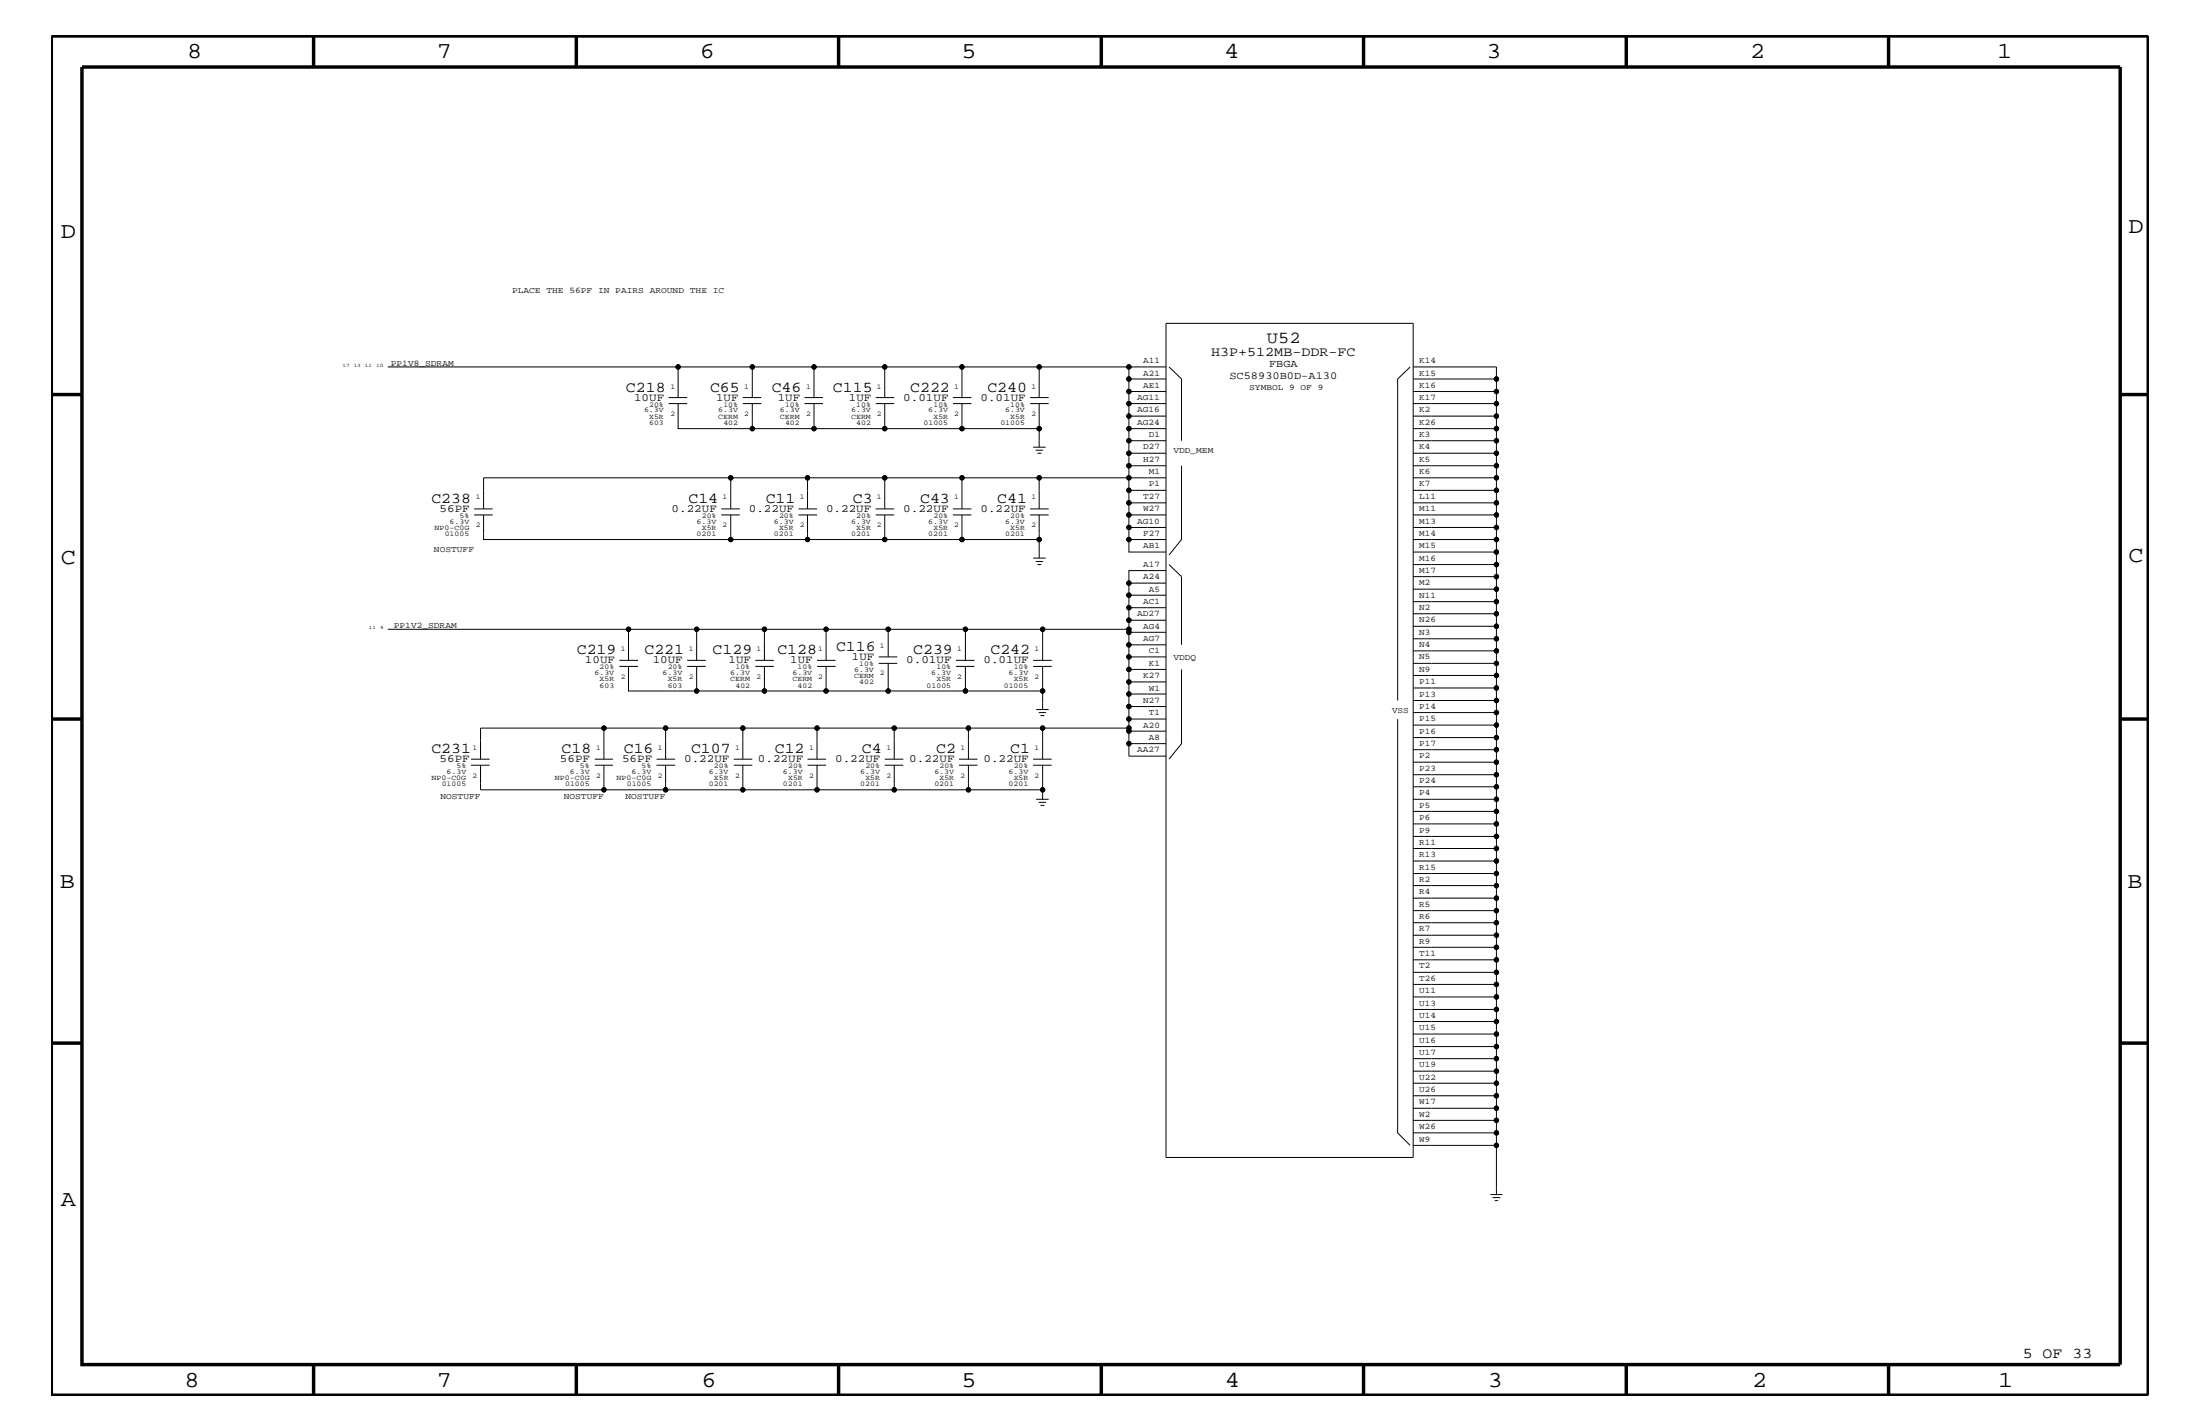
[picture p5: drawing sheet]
<svg xmlns="http://www.w3.org/2000/svg" width="432mm" height="279mm" viewBox="0 0 432 279" stroke-linecap="round" stroke-linejoin="round" font-family="sans-serif">
<g fill="none" stroke="#000" stroke-width=".2">
<path d="M76.1 72h57M131.2 79.2h3.7M131.2 78h3.7M133.1 79.2v4.9h14.6v-4.9M145.8 79.2h3.6M145.8 78h3.6M147.7 72h-14.6v6M147.7 72h41.1M147.7 72v6M157.9 79.2h3.6M157.9 78h3.6M159.8 72v6"/>
<path d="M159.8 79.2v4.9M171.9 79.2h3.6M171.9 78h3.6M173.7 72v6M173.7 79.2v4.9M187 79.2h3.7M187 78h3.7M188.8 79.2v4.9h-15.1M202.2 79.2h3.6M202.2 78h3.6M204 72h-15.2v6M204 72v6"/>
<path d="M204 79.2v8.5M204 72h17.6M221.6 74.4v2.4M221.6 79.2v2.4M228.9 76.8h-7.3v2.4h7.3M228.9 72h-7.3v2.4h7.3M228.9 63.4h48.5v163.7h-48.5zM229.4 72l2.5 2.4v12.1M276.8 72l-2.5 2.4v63M277.4 72h16.3v2.4h-16.3M293.7 74.4v2.4h-16.3M293.7 76.8v2.4h-16.3"/>
<path d="M293.7 79.2v2.4h-16.3M93 99.9h3.7M141.6 99.9h3.6M143.4 93.8v6.1M147.7 84.1h26M156.7 99.9h3.7M158.5 93.8v6.1M171.9 99.9h3.6M173.7 93.8v6.1M187 99.9h3.7M188.8 93.8v6.1M188.8 84.1h15.2"/>
<path d="M202.2 99.9h3.6M202.8 87.7h2.4M203.3 88.3h1.4M203.6 88.9h.8M204 93.8v6.1M221.6 88.9v4.9h-126.7v6.1M221.6 91.4h7.3M221.6 84.1v2.4M221.6 96.2v2.5M228.9 98.7h-7.3v2.3h7.3M228.9 93.8h-7.3v2.4h7.3M228.9 86.5h-7.3v2.4h7.3"/>
<path d="M228.9 81.6h-7.3v2.5h7.3M231.9 91.4v14.5l-2.5 3M293.7 81.6v2.5h-16.3M293.7 84.1v2.4h-16.3M293.7 86.5v2.4h-16.3M293.7 88.9v2.5h-16.3M293.7 91.4v2.4h-16.3M293.7 93.8v2.4h-16.3M293.7 96.2v2.5h-16.3M293.7 98.7v2.3h-16.3M93 101h3.7M94.9 101v4.9h48.5v-4.9"/>
<path d="M141.6 101h3.6M143.4 105.9h45.4M156.7 101h3.7M158.5 101v4.9M171.9 101h3.6M173.7 101v4.9M187 101h3.7M188.8 101v4.9h15.2v-4.9M202.2 101h3.6M202.8 109.5h2.4M203.3 110.2h1.4M203.6 110.8h.8"/>
<path d="M204 105.9v3.6M221.6 105.9v2.4h7.3M221.6 101v2.5M221.6 114.4v2.4M228.9 119.2h-7.3v2.5M228.9 116.8h-7.3v2.4M228.9 112h-7.3v2.4h7.3M228.9 103.5h-7.3v2.4h7.3M229.4 110.8l2.5 2.3v13.4M293.7 101v2.5h-16.3M293.7 103.5v2.4h-16.3M293.7 105.9v2.4h-16.3"/>
<path d="M293.7 108.3v2.5h-16.3M293.7 110.8v2.3h-16.3M293.7 113.1v2.5h-16.3M293.7 115.6v2.5h-16.3M293.7 118.1v2.3h-16.3M76.1 123.5h47.3M121.6 130.8h3.6M121.6 129.6h3.6M123.4 130.8v4.8h13.3v-4.8M134.9 130.8h3.6M134.9 129.6h3.6M136.7 123.5h-13.3v6.1"/>
<path d="M148.3 130.8h3.6M148.3 129.6h3.6M150 123.5h-13.3v6.1M150 130.8v4.8h-13.3M150 123.5v6.1M150 123.5h12.1M160.4 130.8h3.6M160.4 129.6h3.6M162.1 130.8v4.8h-12.1M172.5 130.2h3.6M172.5 128.9h3.6M174.3 123.5h-12.2v6.1"/>
<path d="M174.3 130.2v5.4h-12.2M174.3 123.5v5.4M174.3 123.5h15.2M187.6 130.8h3.7M187.6 129.6h3.7M189.5 130.8v4.8h-15.2M189.5 135.6h15.1M202.8 130.8h3.6M202.8 129.6h3.6M203.4 139.2h2.4M203.9 139.8h1.4M204.6 123.5h-15.1v6.1"/>
<path d="M204.6 123.5v6.1M204.6 130.8v8.4M204.6 123.5h17M221.6 128.9h7.3M221.6 138.6h7.3M221.6 136.2h7.3M221.6 121.7h7.3M221.6 124.1h7.3M221.6 126.5h7.3M221.6 131.3h7.3M221.6 136.2v12.2h7.3M221.6 121.7v12.1"/>
<path d="M228.9 133.8h-7.3v2.4M231.9 131.3v14.6l-2.5 3.1M293.7 120.4v2.5h-16.3M293.7 122.9v2.4h-16.3M293.7 125.3v2.4h-16.3M293.7 127.7v2.5h-16.3M293.7 130.2v2.3h-16.3M293.7 132.5v2.5h-16.3M293.7 135v2.4h-16.3M293.7 137.4v2.4h-16.3M293.7 139.8v2.5h-16.3M92.5 150.1h3.6"/>
<path d="M92.5 149h3.6M94.3 150.1v4.9h36.3M116.8 150.1h3.5M116.8 149h3.5M118.5 150.1v4.9M118.5 142.9h-24.2v6.1M128.9 150.1h3.6M128.9 149h3.6M130.6 142.9h-12.1v6.1M130.6 150.1v4.9M144 150.1h3.7M144 149h3.7"/>
<path d="M145.8 142.9h-15.2v6.1M145.8 150.1v4.9h-15.2M145.8 142.9v6.1M145.8 142.9h75.8M145.8 155h14.6M158.5 150.1h3.6M158.5 149h3.6M160.4 142.9v6.1M160.4 150.1v4.9M173.7 150.1h3.6M173.7 149h3.6M175.5 150.1v4.9h-15.1"/>
<path d="M175.5 142.9v6.1M188.2 150.1h3.7M188.2 149h3.7M190.1 150.1v4.9h-14.6M190.1 142.9v6.1M190.1 155h14.5M202.8 150.1h3.6M202.8 149h3.6M203.4 156.8h2.4M203.9 157.4h1.4M204.2 158h.8M204.2 140.4h.8"/>
<path d="M204.6 142.9v6.1M204.6 150.1v6.7M221.6 141.1h7.3M221.6 143.5h7.3M221.6 145.9h7.3M274.3 141.1v81.2l2.5 2.4M293.7 142.3v2.4h-16.3M293.7 144.7v2.4h-16.3M293.7 147.1v2.4h-16.3M293.7 149.5v2.5h-16.3M293.7 152v2.4h-16.3M293.7 154.4v2.4h-16.3"/>
<path d="M293.7 156.8v2.4h-16.3M293.7 159.2v2.5h-16.3M293.7 161.7v2.4h-16.3M293.7 164.1v2.4h-16.3M293.7 166.5v2.4h-16.3M293.7 168.9v2.5h-16.3M293.7 171.4v2.4h-16.3M293.7 173.8v2.4h-16.3M293.7 176.2v2.5h-16.3M293.7 178.7v2.3h-16.3M293.7 181v2.5h-16.3M293.7 183.5v2.4h-16.3"/>
<path d="M293.7 185.9v2.4h-16.3M293.7 188.3v2.5h-16.3M293.7 190.8v2.4h-16.3M293.7 193.2v2.4h-16.3M293.7 195.6v2.5h-16.3M293.7 198.1v2.3h-16.3M293.7 200.4v2.5h-16.3M293.7 202.9v2.4h-16.3M293.7 205.3v2.4h-16.3M293.7 207.7v2.5h-16.3M293.7 210.2v2.3h-16.3M293.7 212.5v2.5h-16.3"/>
<path d="M293.7 215v2.5h-16.3M293.7 217.5v2.3h-16.3M293.7 219.8v2.5h-16.3M292.5 234.4h2.4M292.9 235h1.6M293.4 235.6h.6M293.7 222.3v2.4h-16.3M293.7 224.7v9.7"/>
<circle cx="133.1" cy="72" r=".42"/>
<circle cx="147.7" cy="72" r=".42"/>
<circle cx="159.8" cy="72" r=".42"/>
<circle cx="173.7" cy="72" r=".42"/>
<circle cx="188.8" cy="72" r=".42"/>
<circle cx="204" cy="72" r=".42"/>
<circle cx="221.6" cy="79.2" r=".42"/>
<circle cx="221.6" cy="72" r=".42"/>
<circle cx="221.6" cy="76.8" r=".42"/>
<circle cx="221.6" cy="74.4" r=".42"/>
<circle cx="293.7" cy="79.2" r=".42"/>
<circle cx="293.7" cy="76.8" r=".42"/>
<circle cx="293.7" cy="74.4" r=".42"/>
<circle cx="143.4" cy="93.8" r=".42"/>
<circle cx="147.7" cy="84.1" r=".42"/>
<circle cx="158.5" cy="93.8" r=".42"/>
<circle cx="159.8" cy="84.1" r=".42"/>
<circle cx="173.7" cy="93.8" r=".42"/>
<circle cx="173.7" cy="84.1" r=".42"/>
<circle cx="188.8" cy="93.8" r=".42"/>
<circle cx="188.8" cy="84.1" r=".42"/>
<circle cx="204" cy="93.8" r=".42"/>
<circle cx="204" cy="84.1" r=".42"/>
<circle cx="221.6" cy="96.2" r=".42"/>
<circle cx="221.6" cy="86.5" r=".42"/>
<circle cx="221.6" cy="98.7" r=".42"/>
<circle cx="221.6" cy="88.9" r=".42"/>
<circle cx="221.6" cy="91.4" r=".42"/>
<circle cx="221.6" cy="93.8" r=".42"/>
<circle cx="221.6" cy="84.1" r=".42"/>
<circle cx="221.6" cy="81.6" r=".42"/>
<circle cx="293.7" cy="98.7" r=".42"/>
<circle cx="293.7" cy="88.9" r=".42"/>
<circle cx="293.7" cy="86.5" r=".42"/>
<circle cx="293.7" cy="96.2" r=".42"/>
<circle cx="293.7" cy="93.8" r=".42"/>
<circle cx="293.7" cy="81.6" r=".42"/>
<circle cx="293.7" cy="84.1" r=".42"/>
<circle cx="293.7" cy="91.4" r=".42"/>
<circle cx="143.4" cy="105.9" r=".42"/>
<circle cx="158.5" cy="105.9" r=".42"/>
<circle cx="173.7" cy="105.9" r=".42"/>
<circle cx="188.8" cy="105.9" r=".42"/>
<circle cx="204" cy="105.9" r=".42"/>
<circle cx="221.6" cy="114.4" r=".42"/>
<circle cx="221.6" cy="105.9" r=".42"/>
<circle cx="221.6" cy="103.5" r=".42"/>
<circle cx="221.6" cy="116.8" r=".42"/>
<circle cx="221.6" cy="119.2" r=".42"/>
<circle cx="221.6" cy="101" r=".42"/>
<circle cx="293.7" cy="105.9" r=".42"/>
<circle cx="293.7" cy="113.1" r=".42"/>
<circle cx="293.7" cy="115.6" r=".42"/>
<circle cx="293.7" cy="118.1" r=".42"/>
<circle cx="293.7" cy="101" r=".42"/>
<circle cx="293.7" cy="103.5" r=".42"/>
<circle cx="293.7" cy="108.3" r=".42"/>
<circle cx="293.7" cy="110.8" r=".42"/>
<circle cx="123.4" cy="123.5" r=".42"/>
<circle cx="136.7" cy="135.6" r=".42"/>
<circle cx="136.7" cy="123.5" r=".42"/>
<circle cx="150" cy="135.6" r=".42"/>
<circle cx="150" cy="123.5" r=".42"/>
<circle cx="162.1" cy="135.6" r=".42"/>
<circle cx="162.1" cy="123.5" r=".42"/>
<circle cx="174.3" cy="135.6" r=".42"/>
<circle cx="174.3" cy="123.5" r=".42"/>
<circle cx="189.5" cy="135.6" r=".42"/>
<circle cx="189.5" cy="123.5" r=".42"/>
<circle cx="204.6" cy="135.6" r=".42"/>
<circle cx="204.6" cy="123.5" r=".42"/>
<circle cx="221.6" cy="131.3" r=".42"/>
<circle cx="221.6" cy="133.8" r=".42"/>
<circle cx="221.6" cy="124.1" r=".42"/>
<circle cx="221.6" cy="138.6" r=".42"/>
<circle cx="221.6" cy="126.5" r=".42"/>
<circle cx="221.6" cy="121.7" r=".42"/>
<circle cx="221.6" cy="128.9" r=".42"/>
<circle cx="221.6" cy="136.2" r=".42"/>
<circle cx="221.6" cy="123.5" r=".42"/>
<circle cx="293.7" cy="125.3" r=".42"/>
<circle cx="293.7" cy="132.5" r=".42"/>
<circle cx="293.7" cy="122.9" r=".42"/>
<circle cx="293.7" cy="139.8" r=".42"/>
<circle cx="293.7" cy="135" r=".42"/>
<circle cx="293.7" cy="127.7" r=".42"/>
<circle cx="293.7" cy="120.4" r=".42"/>
<circle cx="293.7" cy="130.2" r=".42"/>
<circle cx="293.7" cy="137.4" r=".42"/>
<circle cx="118.5" cy="155" r=".42"/>
<circle cx="118.5" cy="142.9" r=".42"/>
<circle cx="130.6" cy="142.9" r=".42"/>
<circle cx="130.6" cy="155" r=".42"/>
<circle cx="145.8" cy="142.9" r=".42"/>
<circle cx="145.8" cy="155" r=".42"/>
<circle cx="160.4" cy="155" r=".42"/>
<circle cx="160.4" cy="142.9" r=".42"/>
<circle cx="175.5" cy="155" r=".42"/>
<circle cx="175.5" cy="142.9" r=".42"/>
<circle cx="190.1" cy="155" r=".42"/>
<circle cx="190.1" cy="142.9" r=".42"/>
<circle cx="204.6" cy="142.9" r=".42"/>
<circle cx="204.6" cy="155" r=".42"/>
<circle cx="221.6" cy="141.1" r=".42"/>
<circle cx="221.6" cy="142.9" r=".42"/>
<circle cx="221.6" cy="143.5" r=".42"/>
<circle cx="221.6" cy="145.9" r=".42"/>
<circle cx="293.7" cy="142.3" r=".42"/>
<circle cx="293.7" cy="159.2" r=".42"/>
<circle cx="293.7" cy="144.7" r=".42"/>
<circle cx="293.7" cy="156.8" r=".42"/>
<circle cx="293.7" cy="147.1" r=".42"/>
<circle cx="293.7" cy="149.5" r=".42"/>
<circle cx="293.7" cy="152" r=".42"/>
<circle cx="293.7" cy="154.4" r=".42"/>
<circle cx="293.7" cy="176.2" r=".42"/>
<circle cx="293.7" cy="166.5" r=".42"/>
<circle cx="293.7" cy="178.7" r=".42"/>
<circle cx="293.7" cy="161.7" r=".42"/>
<circle cx="293.7" cy="168.9" r=".42"/>
<circle cx="293.7" cy="171.4" r=".42"/>
<circle cx="293.7" cy="173.8" r=".42"/>
<circle cx="293.7" cy="164.1" r=".42"/>
<circle cx="293.7" cy="185.9" r=".42"/>
<circle cx="293.7" cy="198.1" r=".42"/>
<circle cx="293.7" cy="193.2" r=".42"/>
<circle cx="293.7" cy="183.5" r=".42"/>
<circle cx="293.7" cy="195.6" r=".42"/>
<circle cx="293.7" cy="188.3" r=".42"/>
<circle cx="293.7" cy="190.8" r=".42"/>
<circle cx="293.7" cy="181" r=".42"/>
<circle cx="293.7" cy="207.7" r=".42"/>
<circle cx="293.7" cy="212.5" r=".42"/>
<circle cx="293.7" cy="217.5" r=".42"/>
<circle cx="293.7" cy="210.2" r=".42"/>
<circle cx="293.7" cy="215" r=".42"/>
<circle cx="293.7" cy="202.9" r=".42"/>
<circle cx="293.7" cy="219.8" r=".42"/>
<circle cx="293.7" cy="205.3" r=".42"/>
<circle cx="293.7" cy="200.4" r=".42"/>
<circle cx="293.7" cy="222.3" r=".42"/>
<circle cx="293.7" cy="224.7" r=".42"/>
</g>
<g fill="none" stroke="#000" stroke-width=".68" stroke-linecap="butt">
<path d="M10.1 7.1h411.5v266.7h-411.5zM16.1 13.2h400v254.5h-400zM61.6 7.1v6.1M113.1 7.1v6.1M164.6 7.1v6.1M216.2 7.1v6.1M267.6 7.1v6.1M319.2 7.1v6.1M370.7 7.1v6.1M10.1 77.4h6M416.1 77.4h5.5M10.1 141.1h6"/>
<path d="M416.1 141.1h5.5M10.1 204.7h6M416.1 204.7h5.5M61.6 267.7v6.1M113.1 267.7v6.1M164.6 267.7v6.1M216.2 268v5.8M267.6 267.7v6.1M319.2 267.7v6.1M370.7 267.7v6.1"/>
</g>
<g fill="#000">
<circle cx="133.1" cy="72" r=".42"/>
<circle cx="147.7" cy="72" r=".42"/>
<circle cx="159.8" cy="72" r=".42"/>
<circle cx="173.7" cy="72" r=".42"/>
<circle cx="188.8" cy="72" r=".42"/>
<circle cx="204" cy="72" r=".42"/>
<circle cx="221.6" cy="79.2" r=".42"/>
<circle cx="221.6" cy="72" r=".42"/>
<circle cx="221.6" cy="76.8" r=".42"/>
<circle cx="221.6" cy="74.4" r=".42"/>
<circle cx="293.7" cy="79.2" r=".42"/>
<circle cx="293.7" cy="76.8" r=".42"/>
<circle cx="293.7" cy="74.4" r=".42"/>
<circle cx="143.4" cy="93.8" r=".42"/>
<circle cx="147.7" cy="84.1" r=".42"/>
<circle cx="158.5" cy="93.8" r=".42"/>
<circle cx="159.8" cy="84.1" r=".42"/>
<circle cx="173.7" cy="93.8" r=".42"/>
<circle cx="173.7" cy="84.1" r=".42"/>
<circle cx="188.8" cy="93.8" r=".42"/>
<circle cx="188.8" cy="84.1" r=".42"/>
<circle cx="204" cy="93.8" r=".42"/>
<circle cx="204" cy="84.1" r=".42"/>
<circle cx="221.6" cy="96.2" r=".42"/>
<circle cx="221.6" cy="86.5" r=".42"/>
<circle cx="221.6" cy="98.7" r=".42"/>
<circle cx="221.6" cy="88.9" r=".42"/>
<circle cx="221.6" cy="91.4" r=".42"/>
<circle cx="221.6" cy="93.8" r=".42"/>
<circle cx="221.6" cy="84.1" r=".42"/>
<circle cx="221.6" cy="81.6" r=".42"/>
<circle cx="293.7" cy="98.7" r=".42"/>
<circle cx="293.7" cy="88.9" r=".42"/>
<circle cx="293.7" cy="86.5" r=".42"/>
<circle cx="293.7" cy="96.2" r=".42"/>
<circle cx="293.7" cy="93.8" r=".42"/>
<circle cx="293.7" cy="81.6" r=".42"/>
<circle cx="293.7" cy="84.1" r=".42"/>
<circle cx="293.7" cy="91.4" r=".42"/>
<circle cx="143.4" cy="105.9" r=".42"/>
<circle cx="158.5" cy="105.9" r=".42"/>
<circle cx="173.7" cy="105.9" r=".42"/>
<circle cx="188.8" cy="105.9" r=".42"/>
<circle cx="204" cy="105.9" r=".42"/>
<circle cx="221.6" cy="114.4" r=".42"/>
<circle cx="221.6" cy="105.9" r=".42"/>
<circle cx="221.6" cy="103.5" r=".42"/>
<circle cx="221.6" cy="116.8" r=".42"/>
<circle cx="221.6" cy="119.2" r=".42"/>
<circle cx="221.6" cy="101" r=".42"/>
<circle cx="293.7" cy="105.9" r=".42"/>
<circle cx="293.7" cy="113.1" r=".42"/>
<circle cx="293.7" cy="115.6" r=".42"/>
<circle cx="293.7" cy="118.1" r=".42"/>
<circle cx="293.7" cy="101" r=".42"/>
<circle cx="293.7" cy="103.5" r=".42"/>
<circle cx="293.7" cy="108.3" r=".42"/>
<circle cx="293.7" cy="110.8" r=".42"/>
<circle cx="123.4" cy="123.5" r=".42"/>
<circle cx="136.7" cy="135.6" r=".42"/>
<circle cx="136.7" cy="123.5" r=".42"/>
<circle cx="150" cy="135.6" r=".42"/>
<circle cx="150" cy="123.5" r=".42"/>
<circle cx="162.1" cy="135.6" r=".42"/>
<circle cx="162.1" cy="123.5" r=".42"/>
<circle cx="174.3" cy="135.6" r=".42"/>
<circle cx="174.3" cy="123.5" r=".42"/>
<circle cx="189.5" cy="135.6" r=".42"/>
<circle cx="189.5" cy="123.5" r=".42"/>
<circle cx="204.6" cy="135.6" r=".42"/>
<circle cx="204.6" cy="123.5" r=".42"/>
<circle cx="221.6" cy="131.3" r=".42"/>
<circle cx="221.6" cy="133.8" r=".42"/>
<circle cx="221.6" cy="124.1" r=".42"/>
<circle cx="221.6" cy="138.6" r=".42"/>
<circle cx="221.6" cy="126.5" r=".42"/>
<circle cx="221.6" cy="121.7" r=".42"/>
<circle cx="221.6" cy="128.9" r=".42"/>
<circle cx="221.6" cy="136.2" r=".42"/>
<circle cx="221.6" cy="123.5" r=".42"/>
<circle cx="293.7" cy="125.3" r=".42"/>
<circle cx="293.7" cy="132.5" r=".42"/>
<circle cx="293.7" cy="122.9" r=".42"/>
<circle cx="293.7" cy="139.8" r=".42"/>
<circle cx="293.7" cy="135" r=".42"/>
<circle cx="293.7" cy="127.7" r=".42"/>
<circle cx="293.7" cy="120.4" r=".42"/>
<circle cx="293.7" cy="130.2" r=".42"/>
<circle cx="293.7" cy="137.4" r=".42"/>
<circle cx="118.5" cy="155" r=".42"/>
<circle cx="118.5" cy="142.9" r=".42"/>
<circle cx="130.6" cy="142.9" r=".42"/>
<circle cx="130.6" cy="155" r=".42"/>
<circle cx="145.8" cy="142.9" r=".42"/>
<circle cx="145.8" cy="155" r=".42"/>
<circle cx="160.4" cy="155" r=".42"/>
<circle cx="160.4" cy="142.9" r=".42"/>
<circle cx="175.5" cy="155" r=".42"/>
<circle cx="175.5" cy="142.9" r=".42"/>
<circle cx="190.1" cy="155" r=".42"/>
<circle cx="190.1" cy="142.9" r=".42"/>
<circle cx="204.6" cy="142.9" r=".42"/>
<circle cx="204.6" cy="155" r=".42"/>
<circle cx="221.6" cy="141.1" r=".42"/>
<circle cx="221.6" cy="142.9" r=".42"/>
<circle cx="221.6" cy="143.5" r=".42"/>
<circle cx="221.6" cy="145.9" r=".42"/>
<circle cx="293.7" cy="142.3" r=".42"/>
<circle cx="293.7" cy="159.2" r=".42"/>
<circle cx="293.7" cy="144.7" r=".42"/>
<circle cx="293.7" cy="156.8" r=".42"/>
<circle cx="293.7" cy="147.1" r=".42"/>
<circle cx="293.7" cy="149.5" r=".42"/>
<circle cx="293.7" cy="152" r=".42"/>
<circle cx="293.7" cy="154.4" r=".42"/>
<circle cx="293.7" cy="176.2" r=".42"/>
<circle cx="293.7" cy="166.5" r=".42"/>
<circle cx="293.7" cy="178.7" r=".42"/>
<circle cx="293.7" cy="161.7" r=".42"/>
<circle cx="293.7" cy="168.9" r=".42"/>
<circle cx="293.7" cy="171.4" r=".42"/>
<circle cx="293.7" cy="173.8" r=".42"/>
<circle cx="293.7" cy="164.1" r=".42"/>
<circle cx="293.7" cy="185.9" r=".42"/>
<circle cx="293.7" cy="198.1" r=".42"/>
<circle cx="293.7" cy="193.2" r=".42"/>
<circle cx="293.7" cy="183.5" r=".42"/>
<circle cx="293.7" cy="195.6" r=".42"/>
<circle cx="293.7" cy="188.3" r=".42"/>
<circle cx="293.7" cy="190.8" r=".42"/>
<circle cx="293.7" cy="181" r=".42"/>
<circle cx="293.7" cy="207.7" r=".42"/>
<circle cx="293.7" cy="212.5" r=".42"/>
<circle cx="293.7" cy="217.5" r=".42"/>
<circle cx="293.7" cy="210.2" r=".42"/>
<circle cx="293.7" cy="215" r=".42"/>
<circle cx="293.7" cy="202.9" r=".42"/>
<circle cx="293.7" cy="219.8" r=".42"/>
<circle cx="293.7" cy="205.3" r=".42"/>
<circle cx="293.7" cy="200.4" r=".42"/>
<circle cx="293.7" cy="222.3" r=".42"/>
<circle cx="293.7" cy="224.7" r=".42"/>
</g>
<g font-size="4.5">
<text x="36.7" y="11.5">8</text>
<text x="85.8" y="11.5">7</text>
<text x="137.3" y="11.5">6</text>
<text x="188.7" y="11.5">5</text>
<text x="240.3" y="11.5">4</text>
<text x="291.8" y="11.5">3</text>
<text x="343.5" y="11.5">2</text>
<text x="392" y="11.5">1</text>
<text x="11.9" y="46.8">D</text>
<text x="417.7" y="45.7">D</text>
<text x="11.9" y="110.6">C</text>
<text x="417.7" y="110.3">C</text>
<text x="11.8" y="174.3">B</text>
<text x="417.6" y="174.2">B</text>
<text x="11.9" y="236.7">A</text>
<text x="36.2" y="272.1">8</text>
<text x="85.8" y="272.1">7</text>
<text x="137.7" y="272.1">6</text>
<text x="188.7" y="272.1">5</text>
<text x="240.4" y="272.1">4</text>
<text x="292" y="272.1">3</text>
<text x="343.9" y="272.1">2</text>
<text x="392.2" y="272.1">1</text>
</g>
<text font-size="3.3" x="248.7" y="67.3">U52</text>
<g font-size="3">
<text x="122.9" y="76.8">C218</text>
<text x="139.4" y="76.8">C65</text>
<text x="151.5" y="76.8">C46</text>
<text x="163.5" y="76.8">C115</text>
<text x="178.6" y="76.8">C222</text>
<text x="193.8" y="76.8">C240</text>
<text x="84.7" y="98.7">C238</text>
<text x="135.1" y="98.7">C14</text>
<text x="150.3" y="98.7">C11</text>
<text x="167.4" y="98.7">C3</text>
<text x="180.6" y="98.7">C43</text>
<text x="195.7" y="98.7">C41</text>
<text x="113.2" y="128.3">C219</text>
<text x="126.5" y="128.3">C221</text>
<text x="139.9" y="128.3">C129</text>
<text x="152.6" y="128.3">C128</text>
<text x="164.1" y="127.7">C116</text>
<text x="179.2" y="128.3">C239</text>
<text x="194.4" y="128.3">C242</text>
<text x="84.7" y="147.7">C231</text>
<text x="110.2" y="147.7">C18</text>
<text x="122.4" y="147.7">C16</text>
<text x="135.6" y="147.7">C107</text>
<text x="152.1" y="147.7">C12</text>
<text x="169.2" y="147.7">C4</text>
<text x="183.7" y="147.7">C2</text>
<text x="198.3" y="147.7">C1</text>
<text x="397" y="266.5">5 OF 33</text>
</g>
<text font-size="2.6" x="237.7" y="69.8">H3P+512MB-DDR-FC</text>
<g font-size="2.2">
<text x="124.5" y="78.6">10UF</text>
<text x="140.5" y="78.6">1UF</text>
<text x="152.7" y="78.6">1UF</text>
<text x="166.6" y="78.6">1UF</text>
<text x="177.3" y="78.6">0.01UF</text>
<text x="192.4" y="78.6">0.01UF</text>
<text x="86.3" y="100.4">56PF</text>
<text x="131.8" y="100.4">0.22UF</text>
<text x="147" y="100.4">0.22UF</text>
<text x="162.1" y="100.4">0.22UF</text>
<text x="177.3" y="100.4">0.22UF</text>
<text x="192.4" y="100.4">0.22UF</text>
<text x="114.8" y="130.2">10UF</text>
<text x="128.1" y="130.2">10UF</text>
<text x="143" y="130.2">1UF</text>
<text x="155.1" y="130.2">1UF</text>
<text x="167.2" y="129.6">1UF</text>
<text x="177.9" y="130.2">0.01UF</text>
<text x="193" y="130.2">0.01UF</text>
<text x="86.3" y="149.5">56PF</text>
<text x="109.9" y="149.5">56PF</text>
<text x="122.1" y="149.5">56PF</text>
<text x="134.3" y="149.5">0.22UF</text>
<text x="148.8" y="149.5">0.22UF</text>
<text x="163.9" y="149.5">0.22UF</text>
<text x="178.5" y="149.5">0.22UF</text>
<text x="193" y="149.5">0.22UF</text>
</g>
<g font-size="2.1">
<text x="249.1" y="72">FBGA</text>
<text x="241.3" y="74.4">SC58930B0D-A130</text>
</g>
<g font-size="1.7">
<text x="100.5" y="57.4">PLACE THE 56PF IN PAIRS AROUND THE IC</text>
<text x="76.7" y="71.7">PP1V8_SDRAM</text>
<text x="224.4" y="71.2">A11</text>
<text x="278.6" y="71.2">K14</text>
<text x="224.4" y="73.7">A21</text>
<text x="224.4" y="76.1">AE1</text>
<text x="245.2" y="76.6">SYMBOL 9 OF 9</text>
<text x="278.6" y="73.7">K15</text>
<text x="278.6" y="76.1">K16</text>
<text x="223.2" y="78.5">AG11</text>
<text x="223.2" y="80.9">AG16</text>
<text x="223.2" y="83.3">AG24</text>
<text x="278.6" y="78.5">K17</text>
<text x="278.6" y="80.9">K2</text>
<text x="278.6" y="83.3">K26</text>
<text x="224.4" y="88.2">D27</text>
<text x="225.5" y="85.8">D1</text>
<text x="230.3" y="88.9">VDD_MEM</text>
<text x="278.6" y="85.8">K3</text>
<text x="278.6" y="88.2">K4</text>
<text x="224.4" y="90.6">H27</text>
<text x="225.5" y="95.4">P1</text>
<text x="225.5" y="93.1">M1</text>
<text x="278.6" y="93.1">K6</text>
<text x="278.6" y="95.4">K7</text>
<text x="278.6" y="90.6">K5</text>
<text x="224.4" y="97.9">T27</text>
<text x="224.4" y="100.4">W27</text>
<text x="278.6" y="97.9">L11</text>
<text x="278.6" y="100.4">M11</text>
<text x="223.2" y="102.7">AG10</text>
<text x="224.4" y="105.2">F27</text>
<text x="224.4" y="107.6">AB1</text>
<text x="278.6" y="102.7">M13</text>
<text x="278.6" y="105.2">M14</text>
<text x="278.6" y="107.6">M15</text>
<text x="85.2" y="108.3">NOSTUFF</text>
<text x="224.4" y="111.2">A17</text>
<text x="224.4" y="113.7">A24</text>
<text x="278.6" y="110">M16</text>
<text x="278.6" y="112.5">M17</text>
<text x="224.4" y="118.5">AC1</text>
<text x="225.5" y="116.1">A5</text>
<text x="278.6" y="114.8">M2</text>
<text x="278.6" y="117.3">N11</text>
<text x="278.6" y="119.7">N2</text>
<text x="77.3" y="123.2">PP1V2_SDRAM</text>
<text x="223.2" y="120.9">AD27</text>
<text x="224.4" y="123.4">AG4</text>
<text x="224.4" y="125.8">AG7</text>
<text x="278.6" y="122.1">N26</text>
<text x="278.6" y="124.6">N3</text>
<text x="225.5" y="128.2">C1</text>
<text x="225.5" y="130.7">K1</text>
<text x="230.3" y="129.6">VDDQ</text>
<text x="278.6" y="127">N4</text>
<text x="278.6" y="129.4">N5</text>
<text x="278.6" y="131.9">N9</text>
<text x="224.4" y="133">K27</text>
<text x="224.4" y="137.9">N27</text>
<text x="225.5" y="135.5">W1</text>
<text x="278.6" y="134.2">P11</text>
<text x="278.6" y="136.7">P13</text>
<text x="224.4" y="142.8">A20</text>
<text x="225.5" y="140.3">T1</text>
<text x="273.2" y="139.8">VSS</text>
<text x="278.6" y="139.1">P14</text>
<text x="278.6" y="141.5">P15</text>
<text x="278.6" y="144">P16</text>
<text x="223.2" y="147.6">AA27</text>
<text x="225.5" y="145.1">A8</text>
<text x="278.6" y="146.4">P17</text>
<text x="278.6" y="148.8">P2</text>
<text x="278.6" y="151.2">P23</text>
<text x="278.6" y="153.7">P24</text>
<text x="86.4" y="156.8">NOSTUFF</text>
<text x="110.7" y="156.8">NOSTUFF</text>
<text x="122.8" y="156.8">NOSTUFF</text>
<text x="278.6" y="156.1">P4</text>
<text x="278.6" y="158.5">P5</text>
<text x="278.6" y="160.9">P6</text>
<text x="278.6" y="163.4">P9</text>
<text x="278.6" y="165.8">R11</text>
<text x="278.6" y="168.2">R13</text>
<text x="278.6" y="170.6">R15</text>
<text x="278.6" y="173.1">R2</text>
<text x="278.6" y="175.5">R4</text>
<text x="278.6" y="177.9">R5</text>
<text x="278.6" y="180.4">R6</text>
<text x="278.6" y="182.7">R7</text>
<text x="278.6" y="185.2">R9</text>
<text x="278.6" y="187.6">T11</text>
<text x="278.6" y="190">T2</text>
<text x="278.6" y="192.5">T26</text>
<text x="278.6" y="194.8">U11</text>
<text x="278.6" y="197.3">U13</text>
<text x="278.6" y="199.8">U14</text>
<text x="278.6" y="202.1">U15</text>
<text x="278.6" y="204.6">U16</text>
<text x="278.6" y="207">U17</text>
<text x="278.6" y="209.4">U19</text>
<text x="278.6" y="211.9">U22</text>
<text x="278.6" y="214.2">U26</text>
<text x="278.6" y="216.7">W17</text>
<text x="278.6" y="219.1">W2</text>
<text x="278.6" y="221.5">W26</text>
<text x="278.6" y="224">W9</text>
</g>
<g font-size="1.4">
<text x="131.6" y="76.2">1</text>
<text x="146.1" y="76.2">1</text>
<text x="158.2" y="76.2">1</text>
<text x="172.1" y="76.2">1</text>
<text x="187.3" y="76.2">1</text>
<text x="202.4" y="76.2">1</text>
<text x="126.4" y="80.9">6.3V</text>
<text x="127.4" y="79.9">20%</text>
<text x="127.4" y="82.2">X5R</text>
<text x="127.4" y="83.3">603</text>
<text x="131.6" y="81.6">2</text>
<text x="141" y="80.9">6.3V</text>
<text x="141" y="82.2">CERM</text>
<text x="142" y="83.3">402</text>
<text x="142" y="79.9">10%</text>
<text x="146.1" y="81.6">2</text>
<text x="153.1" y="82.2">CERM</text>
<text x="153.1" y="80.9">6.3V</text>
<text x="154.1" y="79.9">10%</text>
<text x="154.1" y="83.3">402</text>
<text x="158.2" y="81.6">2</text>
<text x="167" y="82.2">CERM</text>
<text x="167" y="80.9">6.3V</text>
<text x="168.1" y="79.9">10%</text>
<text x="168.1" y="83.3">402</text>
<text x="172.1" y="81.6">2</text>
<text x="181.3" y="83.3">01005</text>
<text x="182.2" y="80.9">6.3V</text>
<text x="183.2" y="79.9">10%</text>
<text x="183.2" y="82.2">X5R</text>
<text x="187.3" y="81.6">2</text>
<text x="196.3" y="83.3">01005</text>
<text x="197.3" y="80.9">6.3V</text>
<text x="198.3" y="79.9">10%</text>
<text x="198.3" y="82.2">X5R</text>
<text x="202.4" y="81.6">2</text>
<text x="90.2" y="101.6">5%</text>
<text x="93.4" y="98">1</text>
<text x="137.8" y="101.6">20%</text>
<text x="141.8" y="98">1</text>
<text x="152.9" y="101.6">20%</text>
<text x="157" y="98">1</text>
<text x="168.1" y="101.6">20%</text>
<text x="172.1" y="98">1</text>
<text x="183.2" y="101.6">20%</text>
<text x="187.3" y="98">1</text>
<text x="198.3" y="101.6">20%</text>
<text x="202.4" y="98">1</text>
<text x="85.3" y="104">NP0-C0G</text>
<text x="87.3" y="105.2">01005</text>
<text x="88.2" y="102.7">6.3V</text>
<text x="93.4" y="103.5">2</text>
<text x="136.7" y="105.2">0201</text>
<text x="136.7" y="102.7">6.3V</text>
<text x="137.8" y="104">X5R</text>
<text x="141.8" y="103.5">2</text>
<text x="151.9" y="102.7">6.3V</text>
<text x="151.9" y="105.2">0201</text>
<text x="152.9" y="104">X5R</text>
<text x="157" y="103.5">2</text>
<text x="167" y="102.7">6.3V</text>
<text x="167" y="105.2">0201</text>
<text x="168.1" y="104">X5R</text>
<text x="172.1" y="103.5">2</text>
<text x="182.2" y="102.7">6.3V</text>
<text x="182.2" y="105.2">0201</text>
<text x="183.2" y="104">X5R</text>
<text x="187.3" y="103.5">2</text>
<text x="197.3" y="102.7">6.3V</text>
<text x="197.3" y="105.2">0201</text>
<text x="198.3" y="104">X5R</text>
<text x="202.4" y="103.5">2</text>
<text x="117.7" y="131.3">20%</text>
<text x="121.8" y="127.7">1</text>
<text x="131.1" y="131.3">20%</text>
<text x="135.2" y="127.7">1</text>
<text x="144.4" y="131.3">10%</text>
<text x="148.5" y="127.7">1</text>
<text x="156.5" y="131.3">10%</text>
<text x="160.6" y="127.7">1</text>
<text x="167.6" y="131.9">6.3V</text>
<text x="168.7" y="130.8">10%</text>
<text x="172.7" y="127.1">1</text>
<text x="183.8" y="131.3">10%</text>
<text x="187.9" y="127.7">1</text>
<text x="199" y="131.3">10%</text>
<text x="203" y="127.7">1</text>
<text x="116.7" y="132.4">6.3V</text>
<text x="117.7" y="133.6">X5R</text>
<text x="117.7" y="134.9">603</text>
<text x="121.8" y="133.2">2</text>
<text x="130" y="132.4">6.3V</text>
<text x="131.1" y="133.6">X5R</text>
<text x="131.1" y="134.9">603</text>
<text x="135.2" y="133.2">2</text>
<text x="143.3" y="132.4">6.3V</text>
<text x="143.3" y="133.6">CERM</text>
<text x="144.4" y="134.9">402</text>
<text x="148.5" y="133.2">2</text>
<text x="155.5" y="132.4">6.3V</text>
<text x="155.5" y="133.6">CERM</text>
<text x="156.5" y="134.9">402</text>
<text x="160.6" y="133.2">2</text>
<text x="167.6" y="133">CERM</text>
<text x="168.7" y="134.2">402</text>
<text x="172.7" y="132.5">2</text>
<text x="181.9" y="134.9">01005</text>
<text x="182.8" y="132.4">6.3V</text>
<text x="183.8" y="133.6">X5R</text>
<text x="187.9" y="133.2">2</text>
<text x="197" y="134.9">01005</text>
<text x="198" y="132.4">6.3V</text>
<text x="199" y="133.6">X5R</text>
<text x="203" y="133.2">2</text>
<text x="92.7" y="147.1">1</text>
<text x="117" y="147.1">1</text>
<text x="129.1" y="147.1">1</text>
<text x="144.3" y="147.1">1</text>
<text x="158.8" y="147.1">1</text>
<text x="174" y="147.1">1</text>
<text x="188.6" y="147.1">1</text>
<text x="203" y="147.1">1</text>
<text x="84.7" y="153">NP0-C0G</text>
<text x="86.7" y="154.3">01005</text>
<text x="87.6" y="151.8">6.3V</text>
<text x="89.6" y="150.7">5%</text>
<text x="92.7" y="152.6">2</text>
<text x="108.9" y="153">NP0-C0G</text>
<text x="110.9" y="154.3">01005</text>
<text x="111.8" y="151.8">6.3V</text>
<text x="113.8" y="150.7">5%</text>
<text x="117" y="152.6">2</text>
<text x="121" y="153">NP0-C0G</text>
<text x="123" y="154.3">01005</text>
<text x="124" y="151.8">6.3V</text>
<text x="125.9" y="150.7">5%</text>
<text x="129.1" y="152.6">2</text>
<text x="139.1" y="151.8">6.3V</text>
<text x="139.1" y="154.3">0201</text>
<text x="140.1" y="153">X5R</text>
<text x="140.1" y="150.7">20%</text>
<text x="144.3" y="152.6">2</text>
<text x="153.7" y="154.3">0201</text>
<text x="153.7" y="151.8">6.3V</text>
<text x="154.7" y="153">X5R</text>
<text x="154.7" y="150.7">20%</text>
<text x="158.8" y="152.6">2</text>
<text x="168.8" y="154.3">0201</text>
<text x="168.8" y="151.8">6.3V</text>
<text x="169.8" y="153">X5R</text>
<text x="169.8" y="150.7">20%</text>
<text x="174" y="152.6">2</text>
<text x="183.4" y="154.3">0201</text>
<text x="183.4" y="151.8">6.3V</text>
<text x="184.4" y="153">X5R</text>
<text x="184.4" y="150.7">20%</text>
<text x="188.6" y="152.6">2</text>
<text x="198" y="154.3">0201</text>
<text x="198" y="151.8">6.3V</text>
<text x="199" y="153">X5R</text>
<text x="199" y="150.7">20%</text>
<text x="203" y="152.6">2</text>
</g>
<g font-size="1">
<text x="67.2" y="72">17</text>
<text x="69.4" y="72">13</text>
<text x="71.6" y="72">11</text>
<text x="73.8" y="72">10</text>
<text x="72.4" y="123.5">11</text>
<text x="74.6" y="123.5">4</text>
</g>
</svg>
